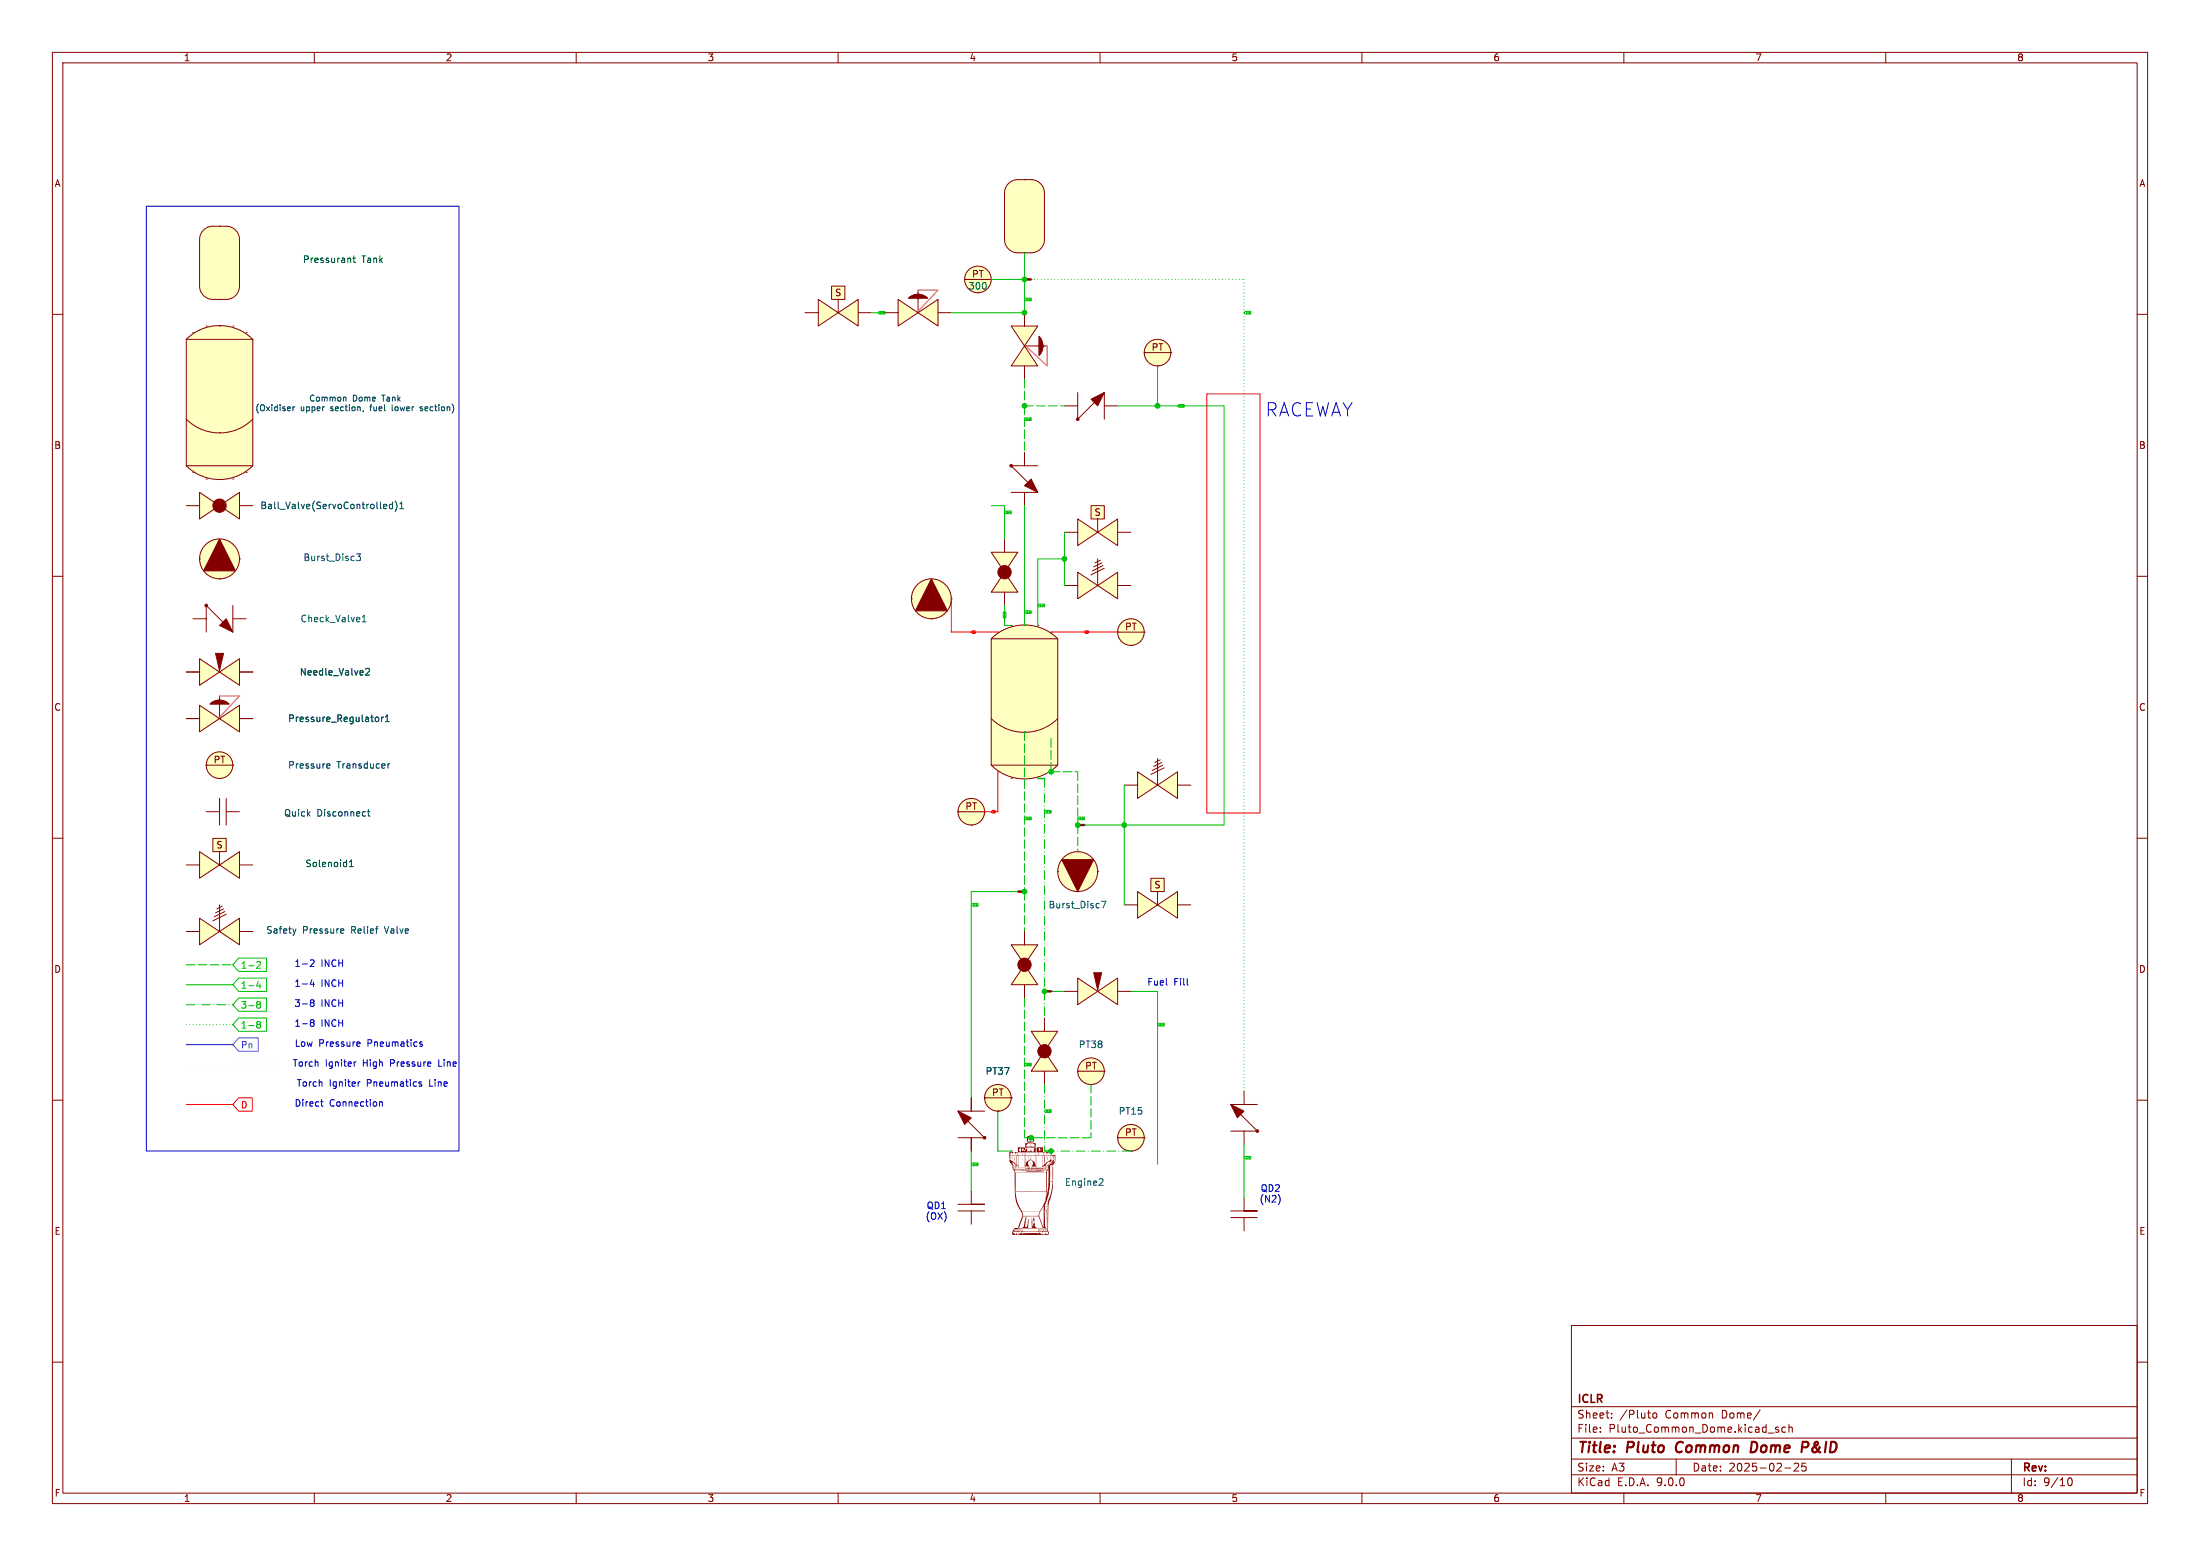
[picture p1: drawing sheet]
<svg xmlns="http://www.w3.org/2000/svg" width="420mm" height="297mm" viewBox="0 0 420 297" stroke-linecap="round" stroke-linejoin="round" font-family="sans-serif">
<g fill="none" stroke="#840000" stroke-width=".19">
<path d="M10 10h400v277h-400zM12 12h396v273h-396zM60 10v2M110 10v2M160 10v2M210 10v2M260 10v2M310 10v2M360 10v2M10 60h2M408 60h2M10 110h2"/>
<path d="M408 110h2M10 160h2M408 160h2M10 210h2M408 210h2M300 253h108v32h-108zM10 260h2M300 278.5h108M300 274.5h108M300 268.5h108M305.5 273.2v.2M305.5 272.5v.1"/>
<path d="M307.7 270.5v.2M307.7 269.8v.1M315.7 269.8l.3-.1 .3 .3v.4l-.3 .3-.3-.1-.2-.2zM320 278.5v3M336 269.1l-1.3 1.9M339.5 272.5l-.3-.1-.3 .2 .1 .2 .5 .2v.3h-.6M340.9 272.5l-.5-.1-.2 .3 .1 .6h.6M341.5 272.5l.2-.1 .4 .1 .1 .9M341.5 271.9v1.5M342.5 279.4l.6-.1 .2 .1 .1 .3-1 1.1h1M344.7 279.3h-.7l-.1 .7 .3-.1h.5l.1 .2-.1 .5-.2 .2-.6-.2M384 278.5v6.5"/>
<path d="M408 260h2M60 285v2M110 285v2M160 285v2M210 285v2M260 285v2M300 281.5h108M310 285v2M340.7 280.2h1.2M360 285v2M394.7 282.7l.2-.5 .2-.1a.8 .8 0 0 1 .5 .7 .8 .8 0 0 1-.5 .8l-.2-.2-.2-.4"/>
</g>
<path d="M320.2 275.5a1.27 1.27 0 0 0 0 1.6M335.2 275.3l-.8-.1-.2 2h.5l.5-.3M344.2 275.2l.9 .1a.58 .58 0 0 1-.3 1h-.8" fill="none" stroke="#840000" stroke-width=".4"/>
<path d="M38.6 44.2a2.97 2.97 0 0 1 2.5-1h2.6a2.78 2.78 0 0 1 2 2.5v8.9a2.56 2.56 0 0 1-2.8 2.6h-.7a3.2 3.2 0 0 1-3.8-1.6l-.3-1v-9.1z" fill="#ffffc2"/>
<path d="M38.8 43.9a2.54 2.54 0 0 1 1.8-.7h2.6a2.54 2.54 0 0 1 2.5 2.5v8.9a2.54 2.54 0 0 1-2.5 2.6h-2.6a2.54 2.54 0 0 1-2.5-2.6v-8.9a2.54 2.54 0 0 1 .7-1.8zM41.9 43.2h.1M41.9 57.2h.1" fill="none" stroke="#840000" stroke-width=".19"/>
<g fill="#ffffc2">
<path d="M171.4 57.2l3.9 2.5-3.9 2.5z"/>
<path d="M175.3 59.7l3.8-2.5v5z"/>
</g>
<path d="M168.9 59.7h2.5M171.4 57.2l3.9 2.5-3.9 2.5zM173.5 56.9a2.51 2.51 0 0 1 3.5 0zM175.3 59.7l3.8-2.5v5zM175.3 55.4v.7M175.3 56.9v2.8M179.1 59.7h2.5" fill="none" stroke="#840000" stroke-width=".19"/>
<path d="M173.7 56.6a2.49 2.49 0 0 1 3.3 .3h-3.5z" fill="#840000" stroke="#840000" stroke-width=".19"/>
<path d="M175.3 55.4h3.8l-3.8 4" fill="none" stroke="#e06c75" stroke-width=".25"/>
<g fill="#ffffc2">
<path d="M156.2 57.2l3.8 2.5-3.8 2.5z"/>
<path d="M158.7 54.6h2.6v2.6h-2.6z"/>
<path d="M160 59.7l3.8-2.5v5z"/>
</g>
<g fill="none" stroke="#840000" stroke-width=".19">
<path d="M153.7 59.7h2.5M156.2 57.2l3.8 2.5-3.8 2.5zM158.7 54.6h2.6v2.6h-2.6zM160 59.7l3.8-2.5v5zM160 57.2v2.5M163.8 59.7h2.6M184.1 53.3h.1M184.1 53.3h5.1M189.2 53.3h.1M182.9 231.1h5.1M185.4 227.3v2.6h2.6h-5.1M185.4 231.1v2.6"/>
<circle cx="186.7" cy="53.3" r="2.54"/>
</g>
<circle cx="186.7" cy="53.3" r="2.54" fill="#ffffc2" stroke="#ffffc2" stroke-width=".19"/>
<path d="M192.3 35.3a2.97 2.97 0 0 1 2.5-1h2.6a2.78 2.78 0 0 1 2 2.5v8.9a2.56 2.56 0 0 1-2.8 2.6h-.8a3.2 3.2 0 0 1-3.8-1.6l-.2-1v-9.1z" fill="#ffffc2"/>
<g fill="none" stroke="#840000" stroke-width=".19">
<path d="M192.5 35a2.55 2.55 0 0 1 1.8-.7h2.5a2.54 2.54 0 0 1 2.6 2.5v8.9a2.54 2.54 0 0 1-2.6 2.6h-2.5a2.54 2.54 0 0 1-2.5-2.6v-8.9a2.54 2.54 0 0 1 .7-1.8zM195.6 34.3h.1M195.6 48.3h.1M195.6 86.4v2.5M195.6 94v2.5M198.1 88.9h-5.1l5.1 5.1h-5.1M182.9 154.9h.1M182.9 154.9h5.1M185.4 157.5h.1M188 154.9h.1"/>
<circle cx="185.4" cy="154.9" r="2.54"/>
</g>
<circle cx="185.4" cy="154.9" r="2.54" fill="#ffffc2" stroke="#ffffc2" stroke-width=".19"/>
<g fill="#840000" stroke="#840000" stroke-width=".19">
<path d="M195.6 92.7l1.2-1.3 1.3 2.6z"/>
<circle cx="193" cy="88.9" r=".25"/>
</g>
<path d="M189.2 121.9h12.7v24.2h-12.7z" fill="#ffffc2"/>
<g fill="#ffffc2" stroke="#ffffc2" stroke-width=".19">
<path d="M189.2 121.9a9 9 0 0 1 12.7 0l-6.3 6.4z"/>
<path d="M195.6 139.7l6.3 6.4a9 9 0 0 1-12.7 0z"/>
</g>
<g fill="none" stroke="#840000" stroke-width=".19">
<path d="M193 119.4h.1M195.6 119.4h.1M198.1 119.4h.1M189.2 121.9h12.7v24.2h-12.7zM189.2 137.2a9 9 0 0 0 12.7 0M189.2 121.9a9 9 0 0 1 12.7 0M190.5 120.7h.1M195.6 139.7h.1M200.7 120.7h.1M189.2 146.1a9 9 0 0 0 12.7 0M190.5 147.3h.1M193 148.6h.1"/>
<path d="M198.1 148.6h.1M200.7 147.3h.1"/>
</g>
<g fill="#ffffc2">
<path d="M217.2 170.2l3.8 2.5-3.8 2.6z"/>
<path d="M219.7 167.6h2.5v2.6h-2.5z"/>
<path d="M221 172.7l3.8-2.5v5.1z"/>
</g>
<g fill="none" stroke="#840000" stroke-width=".19">
<path d="M214.6 172.7h2.6M217.2 170.2l3.8 2.5-3.8 2.6zM219.7 167.6h2.5v2.6h-2.5zM221 172.7l3.8-2.5v5.1zM221 170.2v2.5M224.8 172.7h2.5M188 209.6h.1M188 209.6h5M190.5 212.1h.1M193 209.6h.1M213.4 217.2h.1M213.4 217.2h5"/>
<path d="M215.9 219.7h.1M218.4 217.2h.1"/>
<circle cx="190.5" cy="209.5" r="2.54"/>
<circle cx="215.9" cy="217.2" r="2.54"/>
</g>
<g fill="#ffffc2" stroke="#ffffc2" stroke-width=".19">
<circle cx="190.5" cy="209.5" r="2.54"/>
<circle cx="215.9" cy="217.2" r="2.54"/>
</g>
<g fill="#ffffc2">
<path d="M191.8 109.2l2.5 3.8h-5.1z"/>
<path d="M189.2 105.4h5.1l-2.5 3.8z"/>
</g>
<path d="M189.2 105.4h5.1l-2.5 3.8zM191.8 109.2l2.5 3.8h-5.1zM191.8 102.9v2.5M191.8 113v2.6" fill="none" stroke="#840000" stroke-width=".19"/>
<circle cx="191.8" cy="109.2" r="1.27" fill="#840000" stroke="#840000" stroke-width=".19"/>
<g fill="#ffffc2">
<path d="M217.2 147.3l3.8 2.6-3.8 2.5z"/>
<path d="M221 149.9l3.8-2.6v5.1z"/>
</g>
<g fill="none" stroke="#840000" stroke-width=".19">
<path d="M213.4 120.7h.1M213.4 120.7h5M215.9 123.2h.1M218.4 120.7h.1M214.6 149.9h2.6M217.2 147.3l3.8 2.6-3.8 2.5zM221 149.9l3.8-2.6v5.1zM221 144.8v5.1M221.5 145l-1 .5M221.7 145.5l-1.5 .8M222 146.1l-2 1M222.2 146.6l-2.5 1.2"/>
<path d="M224.8 149.9h2.5"/>
<circle cx="215.9" cy="120.6" r="2.54"/>
</g>
<circle cx="215.9" cy="120.6" r="2.54" fill="#ffffc2" stroke="#ffffc2" stroke-width=".19"/>
<g fill="#ffffc2">
<path d="M205.7 99.1l3.8 2.5-3.8 2.5z"/>
<path d="M208.3 96.5h2.5v2.6h-2.5z"/>
<path d="M209.5 101.6l3.9-2.5v5z"/>
</g>
<path d="M205.7 99.1l3.8 2.5-3.8 2.5zM208.3 96.5h2.5v2.6h-2.5zM209.5 99.1v2.5M203.2 101.6h2.5M209.5 101.6l3.9-2.5v5zM213.4 101.6h2.5" fill="none" stroke="#840000" stroke-width=".19"/>
<g fill="#ffffc2">
<path d="M205.7 109.2l3.8 2.6-3.8 2.5z"/>
<path d="M209.5 111.8l3.9-2.6v5.1z"/>
</g>
<path d="M203.2 111.8h2.5M205.7 109.2l3.8 2.6-3.8 2.5zM209.5 111.8l3.9-2.6v5.1zM209.5 106.7v5.1M210.1 106.9l-1.1 .5M210.3 107.4l-1.5 .8M210.6 108l-2.1 1M210.8 108.5l-2.5 1.2M213.4 111.8h2.5M199.4 189.2h.1M200.7 189.2h.1" fill="none" stroke="#840000" stroke-width=".19"/>
<path d="M199.4 189.1h1.3v.3h-1.3z" fill="#840000" stroke="#840000" stroke-width=".19"/>
<g fill="#ffffc2">
<path d="M199.4 200.7l2.5 3.8h-5.1z"/>
<path d="M196.8 196.9h5.1l-2.5 3.8z"/>
</g>
<g fill="none" stroke="#840000" stroke-width=".19">
<path d="M196.8 196.9h5.1l-2.5 3.8zM199.4 194.3v2.6M199.4 200.7l2.5 3.8h-5.1zM199.4 204.5v2.5M205.7 204.5h.1M205.7 204.5h5.1M208.3 207h.1M210.8 204.5h.1"/>
<circle cx="208.3" cy="204.5" r="2.54"/>
</g>
<circle cx="199.4" cy="200.7" r="1.27" fill="#840000" stroke="#840000" stroke-width=".19"/>
<circle cx="208.3" cy="204.5" r="2.54" fill="#ffffc2" stroke="#ffffc2" stroke-width=".19"/>
<g fill="#ffffc2">
<path d="M193 180.3h5.1l-2.5 3.9z"/>
<path d="M195.6 184.2l2.5 3.8h-5.1z"/>
</g>
<path d="M195.6 177.8v2.5M193 180.3h5.1l-2.5 3.9zM195.6 184.2l2.5 3.8h-5.1zM195.6 188v2.5M237.5 208.3v2.5M237.5 215.9v2.5M240 210.8h-5.1l5.1 5.1h-5.1" fill="none" stroke="#840000" stroke-width=".19"/>
<g fill="#840000" stroke="#840000" stroke-width=".19">
<path d="M234.9 210.8l2.6 1.3-1.3 1.3z"/>
<circle cx="195.6" cy="184.1" r="1.27"/>
<circle cx="240" cy="215.9" r=".25"/>
</g>
<g fill="#ffffc2">
<path d="M205.7 186.7l3.8 2.5-3.8 2.6z"/>
<path d="M209.5 189.2l3.9-2.5v5.1z"/>
</g>
<g fill="none" stroke="#840000" stroke-width=".19">
<path d="M174 114.3h.1M177.8 118.1h.1M181.6 114.3h.1M39.4 146.1h.1M39.4 146.1h5M41.9 148.6h.1M44.4 146.1h.1M203.2 189.2h2.5M205.7 186.7l3.8 2.5-3.8 2.6zM209.5 189.2l3.9-2.5v5.1zM213.4 189.2h2.5"/>
<circle cx="177.8" cy="114.3" r="3.8"/>
<circle cx="41.9" cy="146" r="2.54"/>
</g>
<g fill="#840000" stroke="#840000" stroke-width=".19">
<path d="M208.8 185.7h1.5l-.8 3.3z"/>
<path d="M177.8 110.5l3 6.1h-6z"/>
</g>
<g fill="#ffffc2" stroke="#ffffc2" stroke-width=".19">
<circle cx="41.9" cy="146" r="2.54"/>
<circle cx="177.8" cy="114.3" r="3.8"/>
</g>
<g fill="#ffffc2">
<path d="M38.1 134.6l3.8 2.6-3.8 2.5z"/>
<path d="M41.9 137.2l3.8-2.6v5.1z"/>
</g>
<path d="M35.6 137.2h2.5M38.1 134.6l3.8 2.6-3.8 2.5zM40.1 134.4a2.51 2.51 0 0 1 3.6 0zM41.9 137.2l3.8-2.6v5.1zM41.9 132.8v.8M41.9 134.4v2.8M45.7 137.2h2.6" fill="none" stroke="#840000" stroke-width=".19"/>
<path d="M40.4 134.1a2.49 2.49 0 0 1 3.3 .3h-3.6z" fill="#840000" stroke="#840000" stroke-width=".19"/>
<path d="M41.9 132.8h3.8l-3.8 4.1" fill="none" stroke="#e06c75" stroke-width=".25"/>
<path d="M71.9 136.9l.3 .1 .1 .1-.1 .5-.3 .1M72.8 136.9v.8M73.2 136.9l-.4 .2M73.6 137.7h.7M73.6 136.8l.3-.3v1.2" fill="none" stroke="#006464" stroke-width=".19"/>
<g fill="#ffffc2">
<path d="M38.1 94l3.8 2.5-3.8 2.6z"/>
<path d="M41.9 96.5l3.8-2.5v5.1z"/>
</g>
<g fill="none" stroke="#840000" stroke-width=".19">
<path d="M35.6 96.5h2.5M38.1 94l3.8 2.5-3.8 2.6zM41.9 96.5l3.8-2.5v5.1zM45.7 96.5h2.6M205.7 157.5h.1M207 157.5h.1M201.9 166.4h.1M205.7 162.6h.1M209.5 166.4h.1"/>
<circle cx="205.7" cy="166.4" r="3.8"/>
</g>
<g fill="#840000" stroke="#840000" stroke-width=".19">
<path d="M202.7 164.1h6.1l-3.1 6.1z"/>
<path d="M205.7 157.4h1.3v.2h-1.3z"/>
<circle cx="41.9" cy="96.5" r="1.27"/>
</g>
<path d="M73.2 96.7l.6-.1v-.3h-.4l-.2 .1 .1 .6h.5M74.9 96.3h-.3l-.3 .2 .1 .5h.5M74.9 95.8v1.3M75.4 95.6a1.46 1.46 0 0 1 0 2M76.3 97.1h.7M76.3 96.2l.4-.4v1.3" fill="none" stroke="#004848" stroke-width=".19"/>
<circle cx="205.7" cy="166.4" r="3.8" fill="#ffffc2" stroke="#ffffc2" stroke-width=".19"/>
<path d="M210.3 172h.8l-.5 1.3" fill="none" stroke="#006464" stroke-width=".19"/>
<path d="M35.6 64.8h12.7v24.1h-12.7z" fill="#ffffc2"/>
<g fill="#ffffc2" stroke="#ffffc2" stroke-width=".19">
<path d="M35.6 64.8a9 9 0 0 1 12.7 0l-6.4 6.3z"/>
<path d="M41.9 82.5l6.4 6.4a9 9 0 0 1-12.7 0z"/>
</g>
<g fill="none" stroke="#840000" stroke-width=".19">
<path d="M35.6 64.8h12.7v24.1h-12.7zM35.6 64.8a9 9 0 0 1 12.7 0M36.8 63.5h.1M39.4 62.2h.1M41.9 62.2h.1M44.4 62.2h.1M47 63.5h.1M35.6 80a9 9 0 0 0 12.7 0M35.6 88.9a9 9 0 0 0 12.7 0M36.8 90.2h.1M39.4 91.4h.1M41.9 82.6h.1"/>
<path d="M44.4 91.4h.1M47 90.2h.1"/>
</g>
<g fill="#ffffc2">
<path d="M38.1 175.3l3.8 2.5-3.8 2.5z"/>
<path d="M41.9 177.8l3.8-2.5v5z"/>
</g>
<g fill="none" stroke="#840000" stroke-width=".19">
<path d="M35.6 177.8h2.5M38.1 175.3l3.8 2.5-3.8 2.5zM41.9 177.8l3.8-2.5v5zM41.9 172.7v5.1M42.4 173l-1 .5M42.7 173.5l-1.6 .7M42.9 174l-2 1M43.2 174.5l-2.6 1.3M45.7 177.8h2.6M194.3 170.2h.1M195.6 170.2h.1M185.4 209.6v2.5"/>
<path d="M185.4 217.2v2.5M188 212.1h-5.1l5.1 5.1h-5.1"/>
</g>
<g fill="#840000" stroke="#840000" stroke-width=".19">
<path d="M194.3 170.1h1.3v.2h-1.3z"/>
<path d="M182.9 212.1l2.5 1.3-1.3 1.2z"/>
<circle cx="188" cy="217.2" r=".25"/>
</g>
<g fill="#840000">
<path d="M193.2 220.7v.5z"/>
<path d="M193.7 220.8v.7z"/>
<path d="M194.2 221.2v.5z"/>
<path d="M195.8 232.3l.2 .3-.3 1.5h.4l.2-1.5v1.8h-1.1l.3-.4z"/>
<path d="M196.3 220.8l.1 .4z"/>
<path d="M196.7 222v.4z"/>
<path d="M196.8 220.7v.4z"/>
<path d="M196.9 233.1l.2 .1-.1 .2 .1 .1v.6l.2-.1h-.1l.1-.2-.1-.1 .3-.4v.7l.4 .4-.9-.1z"/>
<path d="M197 232.5v.5z"/>
<path d="M197.2 232.4l.3 .2-.2 .7 .1-.2h-.1l.1-.1-.3-.1 .3-.3z"/>
<path d="M192.7 219.9h1.6v-.4h.2l.1 .3h.2l.1-.4h.2l.1 .3 .3-.1 .1 .1v-.2l-.2 .1 .1-.2h.2l.1 .2 .2-.4 .1 .6 .4-.1 .2 .1 .1-.5 .2 .5h.3l.1-.6 .2-.1h-1.7h-.2v.3l-.5-.2-.1 .2h-.2l-.1-.3-.3 .4h-.2v-.5h3.2l-1.7-.1-.1-.1h.9l.1-.3v.3l.8-.1v-.3l-.3-.2-.4 .1-.1 .2v-.2l-.5-.1-.3 .5h-.2v-.5h.5l-.2-.3v-.7l.2 .1v.6h.5v-.4l.1 .4 .5-.1-.1-.7h-.4l-.1 .4-.1-.4-.6 .1 .1-.2h1.1l-.6-.1-.5 .1v-.1h1.3v1l-1.1 .2 1.4 .1v1.7h.2v-.6h.4l.1 .4 .1-.2 .2 .1 .1-.1v-.3l-.1 .3h-.2v-.4l-.2 .2h-.4v-.3h1.2v.9h1.7v.6h.7l-.1 1.4-.4 .4-.5 .1h.6l-.1 3.1a14.2 14.2 0 0 1-.8 4.6l-.1 4.8 .1 .4-.1 .4h-6.8l-.1-.4 .2-.2 .1 .4 .2-.2 .2 .4 .1-.4 .3 .4 .1-.4 .1 .3h.6h3.8l-4.3-.1 .4-.2 3.4 .1v-.1l.5 .3 .1-.2 .1 .2h.1l.2 .1 .2-.4 .2 .3h.2l.1-.5h-1.1v.3l-.1-.3-.5 .2-.1-.2h-2.7l-.5 .1-.1 .1-.2-.2 4.8-.1-4.6 .1-.3-.1h.4l.1-.2-.5 .2 .1 .1h-.3v.2l-.1-.2h-1.2l.1-.1h.7h-.7h1.3l.6-.2h-1.3l-.2 .2 .1-.3h1.4v.3h.3h2.8l-.1-.2 .2 .2h.2l-.4-.2 .6 .2h.8v-.2l-1.4-.1h.4h1l.2 .3 .1-.1-.2-.4h-3.4l-2.4 .1-.4 .4h-.2l.5-.6h5.7h-.5l-.7-2.2h-3l-.7 2-.3 .2 .8-2.3-.2-.8h.2l.3 .8h2.8l.2-.2 .8 2.4v-3.3h.2l.1 3.2 .4 .6 .2-3.8h-.3v3.3v-3.3l-.6-.1h.8l.1-.5h-.6v.5h-.3v-.7h.3l.1 .1h.4l.1-.9h-.4l-.2 .8-.3-.1-.8 1.8-.1-.1 .2-.6-3.6 .1a6 6 0 0 1-1.2-3.8l.2 .1 .4 2 .7 1.5 3.5 .1 1-1.8 .6-.1 .5-1.6 .4-2.2h-.6v1.2l-.3 1.5-.4 1.2h-.2l.2-.7-.3 1.1h-.1l.3-1.3 .1-1h-6v-3.7h.1l.1 .3-.1 3.3h5.9v-3.6h-6l-.2-.4h.2l.1 .3 5.9 .1 .2-.4-4.6 .1-1.8-.1-.1-.2 6.5 .1 .1-.1h-6.6l-.1-.4 .3 .1v-.2l-.3 .1v-.2h.3h-.3l-.5-.8h.5v.4l.3 .4 .1 .5-.3-.2 .1 .2h4.3h-2h-.1l.8-.1-.8-.1h-1.7l-.1 .2-.1-.4 .1 .2h2.6v-.2h-1l.1-2.1v2h.8h-.8l.2-.5h.4l.5 1 .2-.1 2.7 .1v-.2l-2.7 .1v-.3l.1 .2h2.6v-.1l.1 .3h.4l-.2 .7-.1 3.8v.5v-.6l-.1 1.1 .4-1.6 .1-1.6h.8v-2.9h-.6v2.9h-.2l-.1-2.4-.2-.1-.2 .2 .1-.3h.3l-.1-.1-.2 .1v-.2h.3l.1-.1-.4 .1 1.2-.7-.5 .3 .2-.3 .7-.1-.7 .1 .2-.2h.5l-.1-1v-.1l-.1 1.1h-.3l.2-.2h-.4l-.6 .9h-.1l.6-.7-.1 .1h-.3l-.5 .5-.1 .5-.7-.1 .6-.1h-.6l.5-.3v-.2v.1l1.1-.8 .1-.8 .1 .8h.5l-.1-.8-.2 .2-.1-.2h-1.4v1.5v-1.5h-.4l-.1 2v-2h-1v2.1h-1l.7-.1h-.7l.3-.6-.4-.7-.1 .3-.3 .1-.2 .4h-.4v-.2l.9-.7 .9 .8v-.6v.9l.2 .3 .1-2h-.3v.8v-.8h-1.7v1.3l-.1-1.3h-1.3v2.1h-.7v-.1h.6l-.2-.1-.4 .1-.2-.5 .3 .3 .2-.1 .4 .3v-2h-.4v1.7h-.2l-.6-.5h-.5l-.1-.3 .1-.3 .2 .3 1 .7v-1.6h-1.2l.1 .3-.2 .3v-.8l3 .1v-.5v.5h2l.1-.5v.5h.4v-.5l.1 .5h.9v-.2v.2h1.5l-.1-.4-.4-.1-.4 .3-.2-.3h-.3l-.1 .3v-.3h-4v.5v-.5h-.9l-.1 .5v-.6l-.3 .2-.1 .2-.1-.3h-.3l-.1 .3-.1-.2h-.3v.3h-.2z"/>
<path d="M195.5 223.5l3.1-.1 .7 .1-2.7 .1z"/>
<path d="M199.9 220.8l.1 .6z"/>
<circle cx="196.3" cy="227.5" r=".02"/>
</g>
<g fill="none" stroke="#840000" stroke-width=".19">
<path d="M203.2 77.5h2.5M205.7 74.9v5.1l5.1-5.1v5.1M210.8 77.5h2.6M218.4 67.3h.1M218.4 67.3h5.1M221 69.9h.1M223.5 67.3h.1M36.8 118.1h2.6M38.1 106.7h.1M41.9 110.5h.1M44.4 115.6v5.1l-5-5.1v5.1M44.4 118.1h2.6"/>
<path d="M45.7 106.7h.1M39.4 154.9h2.5v-2.5v5.1M43.2 152.4v5.1M43.2 154.9h2.5M193 219.7h.1M196.8 217.2h.1M200.7 219.7h.1"/>
<circle cx="221" cy="67.3" r="2.54"/>
<circle cx="41.9" cy="106.7" r="3.8"/>
</g>
<path d="M68 105.7h.8l-.4 .5 .4 .1v.6l-.2 .1-.6-.1M69.2 118.7h.7M69.2 117.8l.3-.4v1.3M210 225h.4l.2 .3-.8 1h.8" fill="none" stroke="#006464" stroke-width=".19"/>
<g fill="#ffffc2" stroke="#ffffc2" stroke-width=".19">
<circle cx="221" cy="67.3" r="2.54"/>
<circle cx="41.9" cy="106.7" r="3.8"/>
</g>
<g fill="#840000" stroke="#840000" stroke-width=".19">
<path d="M41.9 102.9l3.1 6.1h-6.1z"/>
<path d="M43.2 118.1l1.2 2.6-2.5-1.3z"/>
<path d="M208.3 76.2l2.5-1.3-1.3 2.6z"/>
<circle cx="39.4" cy="115.6" r=".25"/>
<circle cx="205.7" cy="80" r=".25"/>
</g>
<g fill="#ffffc2">
<path d="M38.1 125.7l3.8 2.6-3.8 2.5z"/>
<path d="M41.9 128.3l3.8-2.6v5.1z"/>
</g>
<path d="M35.6 128.3h2.5M38.1 125.7l3.8 2.6-3.8 2.5zM41.9 128.3l3.8-2.6v5.1zM45.7 128.3h2.6" fill="none" stroke="#840000" stroke-width=".19"/>
<path d="M41.1 124.7h1.6l-.8 3.3z" fill="#840000" stroke="#840000" stroke-width=".19"/>
<path d="M69.8 127.7l.5-.1 .2 .3-.7 .9h.7" fill="none" stroke="#006464" stroke-width=".19"/>
<g fill="#ffffc2">
<path d="M38.1 162.6l3.8 2.5-3.8 2.5z"/>
<path d="M40.6 160h2.6v2.6h-2.6z"/>
<path d="M41.9 165.1l3.8-2.5v5z"/>
</g>
<path d="M35.6 165.1h2.5M38.1 162.6l3.8 2.5-3.8 2.5zM40.6 160h2.6v2.6h-2.6zM41.9 165.1l3.8-2.5v5zM41.9 162.6v2.5M45.7 165.1h2.6" fill="none" stroke="#840000" stroke-width=".19"/>
<path d="M66.7 165.4h.7M66.7 164.5l.4-.3v1.2" fill="none" stroke="#004800" stroke-width=".19"/>
<g fill="#ffffc2">
<path d="M193 62.2h5.1l-2.5 3.8z"/>
<path d="M195.6 66l2.5 3.9h-5.1z"/>
</g>
<g fill="none" stroke="#840000" stroke-width=".19">
<path d="M195.6 53.3h.1M195.6 59.7v2.5M196.8 53.3h.1M193 62.2h5.1l-2.5 3.8zM195.6 66l2.5 3.9h-5.1zM195.6 66h2.8M195.6 69.9v2.5M198.4 64.3a2.51 2.51 0 0 1 0 3.5zM199.1 66h.8M35.6 137.2h2.5M35.6 128.3h2.5M45.7 137.2h2.6"/>
<path d="M45.7 128.3h2.6M195.6 177.8v2.5M195.6 188v2.5M199.4 189.2h.1M200.7 189.2h.1M185.4 209.6v2.5M185.4 217.2v2.5M188 209.6h.1M190.5 212.1h.1M193 209.6h.1M234.9 232.4h5.1M237.5 228.6v2.5h2.5h-5.1"/>
<path d="M237.5 232.4v2.5"/>
</g>
<g fill="#840000" stroke="#840000" stroke-width=".19">
<path d="M198.4 64.3a2.46 2.46 0 0 1 0 3.5z"/>
<path d="M195.6 53.2h1.2v.3h-1.2z"/>
</g>
<path d="M195.8 66l4.1 3.9v-3.9" fill="none" stroke="#e06c75" stroke-width=".25"/>
<path d="M45.6 205.7h6.9v2.6h-6.9l-1.2-1.3zM46.1 206.4h.7M46.5 206.4v1.3M47.2 206.4v1.3M47.9 207.2h.9M49.4 207.1l.6-.1 .2-.2-.1-.3-.7-.1v1.3M50.7 206.8v.9M50.7 207l.2-.2 .3 .1v.8" fill="none" stroke="#fdffff" stroke-width=".19"/>
<path d="M35.6 203.2h8.8M45.6 201.9h7v2.6h-7l-1.2-1.3zM46.1 202.6h.7M46.5 202.6v1.3M47.2 202.6v1.3M47.9 203.4h.9M49.4 202.6v1.3M49.4 203.2h.8M50.2 202.6v1.3M50.8 203.3l.6-.1 .1-.2-.1-.3-.6-.1v1.3" fill="none" stroke="#f9fffb" stroke-width=".19"/>
<path d="M45.6 198.1h3.7v2.6h-3.7l-1.2-1.3z" fill="none" stroke="#0090ff" stroke-width=".19"/>
<g fill="none" stroke="#00c200" stroke-width=".19">
<path d="M166.4 59.7h2.5M167.9 59.4h1v.5h-1l-.3-.2zM168.1 59.6v.2M168.7 59.6l-.1 .1h.2M168.8 59.6v.2M189.2 53.3h6.4M195.6 48.3v11.4h-14M195.8 56.9h1.1v.5h-1.1l-.2-.2zM196 57.1h.1M196.1 57.1v.2M196.1 57.1h-.1M196.6 57v.2h.1"/>
<path d="M196.7 57.1v.2M237.7 59.4h1.1v.5h-1.1l-.2-.2zM237.9 59.6h.1M238 59.6v.2M238 59.6h-.1M238.5 59.6h.1M238.5 59.7v.1M238.5 59.6v.1M238.5 59.8h.1M238.5 59.7h.1M238.6 59.6h-.1M238.6 59.6h.1"/>
<path d="M238.6 59.7h-.1M238.6 59.8h.1M238.6 59.7h.1M238.6 59.7v.1M238.6 59.6v.1M195.8 79.8h1.1v.5h-1.1l-.2-.3zM196 79.9v.1M196.1 79.9v.2M196.1 79.9h-.1M196.6 79.9h.1M196.7 79.9h.1M196.7 79.9v.1"/>
<path d="M196.7 80l-.1 .1h.1M213.4 77.5h20.3v80h-26.7M221 69.9v7.6M225 77.2h1.1v.5h-1.1l-.2-.2zM225.2 77.4l.1-.1v.3M225.8 77.3v.2h.1M225.9 77.4v.2M189.2 96.5h2.6v6.4M192 97.5h1.1v.5h-1.1l-.2-.2zM192.2 97.7h.1v.2M192.8 97.7v.1h.1M192.9 97.7v.2"/>
<path d="M195.6 96.5v22.9M191.5 116.8h.5v1.1l-.2 .2-.3-.2zM191.7 117h.2M191.8 115.6v3.8h1.2M191.8 117v.1h-.2M191.9 117.6h-.3l.1 .1M195.8 116.6h1.1v.5h-1.1l-.2-.3zM196 116.8l.1-.1v.3M196.6 116.7v.2h.1M196.7 116.8v.2M198.3 115.3h1.1v.5h-1.1l-.2-.2zM198.6 115.5h.1"/>
<path d="M198.6 115.5v.2M199.2 115.4l-.1 .2h.2M199.2 115.5v.2M203.2 101.6v10.2M203.2 106.7h-5.1v12.7M195.8 156h1.1v.5h-1.1l-.2-.3zM196 156.2l.1-.1v.2M196.6 156.1h.1M196.7 156.1h.1M196.7 156.1l-.1 .2h.1M199.6 154.7h1.1v.5h-1.1l-.2-.3zM199.8 154.8h.2l-.1 .1"/>
<path d="M199.9 154.9h.1M199.9 154.9l.1 .1M200.4 154.9h.1M200.4 155h.1M200.4 154.8v.1M200.4 154.9v.1M200.4 155v.1M200.4 154.8h.1M200.4 155.1h.1M200.5 154.8h-.1M200.5 154.9h-.1M200.5 154.8h.1"/>
<path d="M200.5 154.9v.1M200.5 155.1h.1M200.5 154.8v.1M200.5 154.9h.1M206 156h1v.5h-1l-.3-.3zM206.2 156.1v.2M206.2 156.1v.1M206.7 156.1h.2M206.7 156.1h.1M206.9 156.1h.1M206.9 156.1l-.2 .2h.2M214.6 149.9v22.8"/>
<path d="M185.6 172.5h1.1v.5h-1.1l-.2-.3zM185.9 172.7v-.1v.2M186.5 172.6l-.1 .2h.2M186.5 172.7v.1M194.3 170.2h-8.9v39.4M35.6 188h8.8M45.6 194.3h5.3v2.6h-5.3l-1.2-1.3zM45.6 190.5h5.3v2.5h-5.3l-1.2-1.2zM45.6 182.9h5.3v2.5h-5.3l-1.2-1.2zM45.6 186.7h5.3v2.5h-5.3l-1.2-1.2zM49 183.7l.5-.1 .2 .3-.8 .9h.8M49.2 195.5l-.2-.2 .2-.3h.3l.2 .2-.2 .3"/>
<path d="M49.2 191.7l-.2-.2 .2-.3h.3l.2 .2-.2 .3M49.2 191.7l-.2 .3 .1 .3 .1 .1h.4l.1-.2v-.2l-.2-.3M49.2 195.5l-.2 .3 .1 .3 .1 .2 .4-.1 .1-.2v-.2l-.2-.3M49.2 195.5h.3M49.2 191.7h.3M49.3 187.3l-.3 .9h.8M49.6 187.8v.8M215.9 189.2h5.1v33M221.2 195.3h1.1v.5h-1.1l-.2-.2zM221.4 195.5h.1v.2M222 195.4v.2h.1M222.1 195.5v.2"/>
<path d="M185.4 219.7v7.6M195.8 202.9h1.1v.6h-1.1l-.2-.3zM196 203.1h.1M196.1 203.1v.2M196.1 203.1h-.1M196.6 203.1h.1M196.7 203.1h.1M196.7 203.2l-.1 .1h.1M196.7 203.1v.1M199.6 211.8h1.1v.5h-1.1l-.2-.2zM199.8 212h.2v.1M200 212.1h.1"/>
<path d="M200.4 212h.1M200.4 212.2h.1M200.4 212v.1M200.4 212.1v.1M200.4 212.1h.1M200.5 212.1h-.1M200.5 212h.1M200.5 212.1h.1M200.5 212.1v.1M200.5 212v.1M200.5 212.2h.1M237.5 218.4v10.2"/>
<path d="M185.6 222h1.1v.5h-1.1l-.2-.3zM185.9 222.2h.1M185.9 222.2v.2M186.5 222.1l-.1 .2h.2M186.5 222.2v.2M237.7 220.7h1.1v.5h-1.1l-.2-.2zM237.9 220.9h.1v.2M238.5 220.8v.2h.1M238.6 220.9v.2"/>
</g>
<g fill="none" stroke="#f00" stroke-width=".19">
<path d="M230.4 75.2h10.1v80h-10.1zM181.6 114.3v6.4h8.9M185.6 120.4h.6v.5h-.6l-.2-.2zM186 120.6l-.1-.1v.3M186 120.6v.1M200.7 120.7h12.7M207.2 120.4h.6v.5h-.6l-.2-.2zM207.6 120.5l-.1 .3M207.6 120.5v.1M207.6 120.6h.1M207.6 120.6v.1M189.5 154.7h.5v.5h-.5l-.3-.3z"/>
<path d="M189.7 154.8v.3M189.7 154.8h.1M189.8 154.8h.1M189.8 154.8v.1M189.8 154.9v.1M190.5 147.3v7.6h-2.5M35.6 210.8h8.8M45.6 209.5h2.6v2.6h-2.6l-1.2-1.3z"/>
</g>
<g fill="none" stroke="#00c200" stroke-width=".19" stroke-dasharray="1.7 .6">
<path d="M195.6 77.5h7.6M195.6 77.5v8.9M195.6 72.4v5.1M195.6 139.7v30.5M200.7 141v6.3M200.7 147.3h5M205.7 147.3v10.2M205.7 157.5v5.1M195.6 170.2v7.6M35.6 184.2h8.8M195.6 190.5v26.7M195.6 217.2h1.2"/>
<path d="M208.3 217.2h-11.5M208.3 207v10.2"/>
</g>
<path d="M199.4 148.6v40.6M35.6 191.8h8.8M199.4 189.2v5.1M199.4 207v12.7M215.9 219.7h-15.2" fill="none" stroke="#00c200" stroke-width=".19" stroke-dasharray="1.7 .6 0 .6"/>
<path d="M196.8 53.3h40.7M237.5 53.3v155M35.6 195.6h8.8" fill="none" stroke="#00c200" stroke-width=".19" stroke-dasharray="0 .6"/>
<path d="M35.6 199.4h8.8" fill="none" stroke="#0090ff" stroke-width=".25"/>
<path d="M35.6 207h8.8" fill="none" stroke="#fdffff" stroke-width=".3" stroke-dasharray=".1 1.2"/>
<path d="M199.4 148.6h-1.3M199.4 219.7h1.3" fill="none" stroke="#00c200" stroke-width=".3" stroke-dasharray="3.3 1.2"/>
<path d="M200.7 189.2h2.5M190.5 212.1v7.6h2.5" fill="none" stroke="#009600" stroke-width=".19"/>
<g fill="none" stroke="#0000c2" stroke-width=".19">
<path d="M27.9 39.4h59.7v180.3h-59.7zM59.2 183.3l.5-.1 .3 .4-.8 .9h.8M59.5 191.4l-.3-.3 .3-.3h.2l.3 .3-.3 .3M59.5 191.4l-.3 .2 .1 .4 .2 .1 .3-.1 .2-.1v-.3l-.3-.2M59.5 195.2l-.3-.3 .3-.3h.2l.3 .3-.3 .3M59.5 195.2l-.3 .2 .1 .4 .2 .1 .3-.1 .2-.1v-.3l-.3-.2M59.5 191.4h.2M59.5 195.2h.2M59.5 187l-.3 .9h.8M59.8 187.4v.9M68.3 198.9h.4v.3l-.6 .1M68.7 199.7h-.4"/>
<path d="M80.6 198.9h-.3l-.2 .2 .1 .1 .4 .2v.3h-.5M61.2 210.3h.5M61.4 209.9v1.1l.3 .1M68 202.7h-.3M68.7 206.5l-.3 .2M72.5 210.4l.1-.1 .3 .1 .1 .7M72.5 210.3v.8M80.5 206.6l-.3-.1-.2 .2v.2l.5 .1v.3h-.5M83.8 202.3v1.2h.6M244.3 228.4l.1 .4-.1 .8"/>
</g>
<g fill="none" stroke="#004848" stroke-width=".19">
<path d="M55.9 77.6v.8M56.3 77.6l-.4 .3M65.7 75.8l.3 .2v.6M69.4 78.4l-.1 .2M74.9 77.3v.9l.1 .2M80.2 78.4h.3M80.5 77.6l-.3 .2 .1 .2h.2M62.4 146.6h.5M62.4 145.8h.4l.2 .3-.6 .1M70.1 154.9h.5M70.3 154.5v1.1l.3 .2M74.1 145.8v.8"/>
<path d="M74.4 145.8l-.3 .2M56.5 177.3l-.3 .8M65.2 177.3h.4v.3l-.6 .1M65.6 178.1h-.4"/>
</g>
<path d="M66.8 49.3l.2 .1v.7M67.4 49.3h.5M67.6 48.8v1.1l.3 .2" fill="none" stroke="#004800" stroke-width=".19"/>
<path d="M69.8 127.7l.5-.1 .2 .3-.7 .9h.7M71.9 136.9l.3 .1 .1 .1-.1 .5-.3 .1M72.8 136.9v.8M73.2 136.9l-.4 .2M73.6 137.7h.7M73.6 136.8l.3-.3v1.2" fill="none" stroke="#006464" stroke-width=".19"/>
<g fill="#00c200" stroke="#00c200" stroke-width=".19">
<circle cx="195.6" cy="59.7" r=".46"/>
<circle cx="203.2" cy="106.7" r=".46"/>
<circle cx="196.8" cy="217.2" r=".46"/>
<circle cx="199.4" cy="189.2" r=".46"/>
<circle cx="200.7" cy="219.7" r=".46"/>
<circle cx="195.6" cy="170.2" r=".46"/>
<circle cx="200.7" cy="147.3" r=".46"/>
<circle cx="205.7" cy="157.5" r=".46"/>
<circle cx="214.6" cy="157.5" r=".46"/>
<circle cx="195.6" cy="53.3" r=".46"/>
<circle cx="195.6" cy="77.5" r=".46"/>
<circle cx="221" cy="77.5" r=".46"/>
</g>
<text font-size="3.5" fill="#0000c2" x="241.6" y="79.7">RACEWAY</text>
<g font-size="2.8" fill="#840000">
<text x="301" y="277.9">Title:</text>
<text x="310.6" y="277.9">Pluto</text>
<text x="320.8" y="277.9">Common</text>
<text x="335.9" y="277.9">Dome</text>
<text x="346.4" y="277.9">P&amp;ID</text>
</g>
<g font-size="2.1" fill="#840000">
<text x="301" y="268.2">ICLR</text>
<text x="301" y="273.7">File:</text>
<text x="301" y="271">Sheet:</text>
<text x="307.1" y="273.7">Pluto_Common_Dome.kicad_sch</text>
<text x="309.2" y="271">/Pluto</text>
<text x="317.9" y="271">Common</text>
<text x="328.8" y="271">Dome/</text>
<text x="301" y="281.1">Size:</text>
<text x="307.6" y="281.1">A3</text>
<text x="323" y="281.1">Date:</text>
<text x="330" y="281.1">2025-02-25</text>
<text x="386" y="281.3">Rev:</text>
<text x="301" y="283.9">KiCad</text>
<text x="308.7" y="283.9">E.D.A.</text>
<text x="316.3" y="283.9">9.0.0</text>
<text x="386" y="283.9">Id:</text>
<text x="390.1" y="283.9">9/10</text>
</g>
<g font-size="1.8" fill="#840000">
<text x="35" y="11.9">1</text>
<text x="85" y="11.9">2</text>
<text x="135" y="11.9">3</text>
<text x="185" y="11.9">4</text>
<text x="235" y="11.9">5</text>
<text x="285" y="11.9">6</text>
<text x="335" y="11.9">7</text>
<text x="385" y="11.9">8</text>
<text x="10.3" y="35.9">A</text>
<text x="408.3" y="35.9">A</text>
<text x="184.9" y="53.2">PT</text>
<text x="158.8" y="56.7">S</text>
<text x="219.2" y="67.2">PT</text>
<text x="10.3" y="85.9">B</text>
<text x="408.2" y="85.9">B</text>
<text x="208.3" y="98.7">S</text>
<text x="214.1" y="120.5">PT</text>
<text x="10.3" y="135.9">C</text>
<text x="408.2" y="135.9">C</text>
<text x="40.1" y="145.9">PT</text>
<text x="183.7" y="154.8">PT</text>
<text x="40.7" y="162.2">S</text>
<text x="219.7" y="169.8">S</text>
<text x="10.3" y="185.9">D</text>
<text x="408.2" y="185.9">D</text>
<text x="188.7" y="209.4">PT</text>
<text x="206.5" y="204.3">PT</text>
<text x="214.1" y="217">PT</text>
<text x="10.3" y="235.9">E</text>
<text x="408.3" y="235.9">E</text>
<text x="10.3" y="285.9">F</text>
<text x="35" y="286.9">1</text>
<text x="85" y="286.9">2</text>
<text x="135" y="286.9">3</text>
<text x="185" y="286.9">4</text>
<text x="235" y="286.9">5</text>
<text x="285" y="286.9">6</text>
<text x="335" y="286.9">7</text>
<text x="385" y="286.9">8</text>
<text x="408.3" y="285.9">F</text>
</g>
<g font-size="1.8" fill="#004800">
<text x="57.7" y="50.4">Pressurant</text>
<text x="69.1" y="50.4">Tank</text>
<text x="58.2" y="165.7">Solenoid1</text>
</g>
<g font-size="1.8" fill="#006464">
<text x="184.8" y="55.5">300</text>
<text x="57.8" y="107.3">Burst_Disc3</text>
<text x="57.3" y="119">Check_Valve1</text>
<text x="57.1" y="129.1">Needle_Valve2</text>
<text x="54.9" y="138">Pressure_Regulator1</text>
<text x="200.1" y="173.6">Burst_Disc7</text>
<text x="205.9" y="200.3">PT38</text>
<text x="188.1" y="205.3">PT37</text>
<text x="213.5" y="213">PT15</text>
<text x="203.2" y="226.5">Engine2</text>
</g>
<g font-size="1.8" fill="#004848">
<text x="49.6" y="97.4">Ball_Valve(ServoControlled)1</text>
<text x="54.9" y="146.9">Pressure</text>
<text x="64.3" y="146.9">Transducer</text>
<text x="54.1" y="156.1">Quick</text>
<text x="60.5" y="156.1">Disconnect</text>
<text x="50.7" y="178.4">Safety</text>
<text x="57.8" y="178.4">Pressure</text>
<text x="67.1" y="178.4">Relief</text>
<text x="73.8" y="178.4">Valve</text>
</g>
<g font-size="1.8" fill="#00c200">
<text x="45.9" y="185.1">1-2</text>
<text x="45.9" y="188.9">1-4</text>
<text x="45.9" y="196.5">1-8</text>
<text x="45.9" y="192.7">3-8</text>
</g>
<g font-size="1.8" fill="#0000c2">
<text x="56.1" y="184.8">1-2</text>
<text x="61.3" y="184.8">INCH</text>
<text x="56.1" y="188.6">1-4</text>
<text x="61.3" y="188.6">INCH</text>
<text x="218.9" y="188.3">Fuel</text>
<text x="224.1" y="188.3">Fill</text>
<text x="56.1" y="192.4">3-8</text>
<text x="56.1" y="196.2">1-8</text>
<text x="61.3" y="192.4">INCH</text>
<text x="61.3" y="196.2">INCH</text>
<text x="56" y="203.8">Torch</text>
<text x="56.2" y="200">Low</text>
<text x="60.8" y="200">Pressure</text>
<text x="62.3" y="203.8">Igniter</text>
<text x="69.6" y="203.8">High</text>
<text x="70.2" y="200">Pneumatics</text>
<text x="75" y="203.8">Pressure</text>
<text x="84.4" y="203.8">Line</text>
<text x="56.5" y="207.6">Torch</text>
<text x="62.8" y="207.6">Igniter</text>
<text x="70.1" y="207.6">Pneumatics</text>
<text x="82.2" y="207.6">Line</text>
<text x="56.1" y="211.4">Direct</text>
<text x="62.9" y="211.4">Connection</text>
<text x="240.6" y="227.7">QD2</text>
<text x="176.6" y="233">(OX)</text>
<text x="176.8" y="231">QD1</text>
<text x="240.4" y="229.7">(N2)</text>
</g>
<text font-size="1.8" fill="#0090ff" x="45.9" y="200.3">Pn</text>
<text font-size="1.8" fill="#f00" x="45.9" y="211.8">D</text>
<g font-size="1.6" fill="#004848">
<text x="58.9" y="76.8">Common</text>
<text x="67.3" y="76.8">Dome</text>
<text x="73.1" y="76.8">Tank</text>
<text x="48.6" y="78.7">(Oxidiser</text>
<text x="57.3" y="78.7">upper</text>
<text x="63.2" y="78.7">section,</text>
<text x="71" y="78.7">fuel</text>
<text x="75.4" y="78.7">lower</text>
<text x="81" y="78.7">section)</text>
</g>
<g font-size=".4" fill="#00c200">
<text x="195.9" y="57.5">1-4</text>
<text x="167.9" y="60.1">1-4</text>
<text x="237.8" y="60.1">1-8</text>
<text x="225.1" y="77.8">1-4</text>
<text x="195.9" y="80.4">1-2</text>
<text x="192.1" y="98.2">1-4</text>
<text x="192.1" y="117.8" transform="rotate(-90 192.1 117.8)">1-4</text>
<text x="195.9" y="117.2">1-4</text>
<text x="198.4" y="115.9">1-4</text>
<text x="199.7" y="155.3">3-8</text>
<text x="195.9" y="156.6">1-2</text>
<text x="206" y="156.6">1-2</text>
<text x="185.7" y="173.1">1-4</text>
<text x="221.3" y="196">1-4</text>
<text x="195.9" y="203.6">1-2</text>
<text x="199.7" y="212.5">3-8</text>
<text x="237.8" y="221.4">1-4</text>
<text x="185.7" y="222.6">1-4</text>
</g>
<g font-size=".4" fill="#f00">
<text x="185.7" y="121">D</text>
<text x="207.3" y="121">D</text>
<text x="189.5" y="155.3">D</text>
</g>
</svg>
